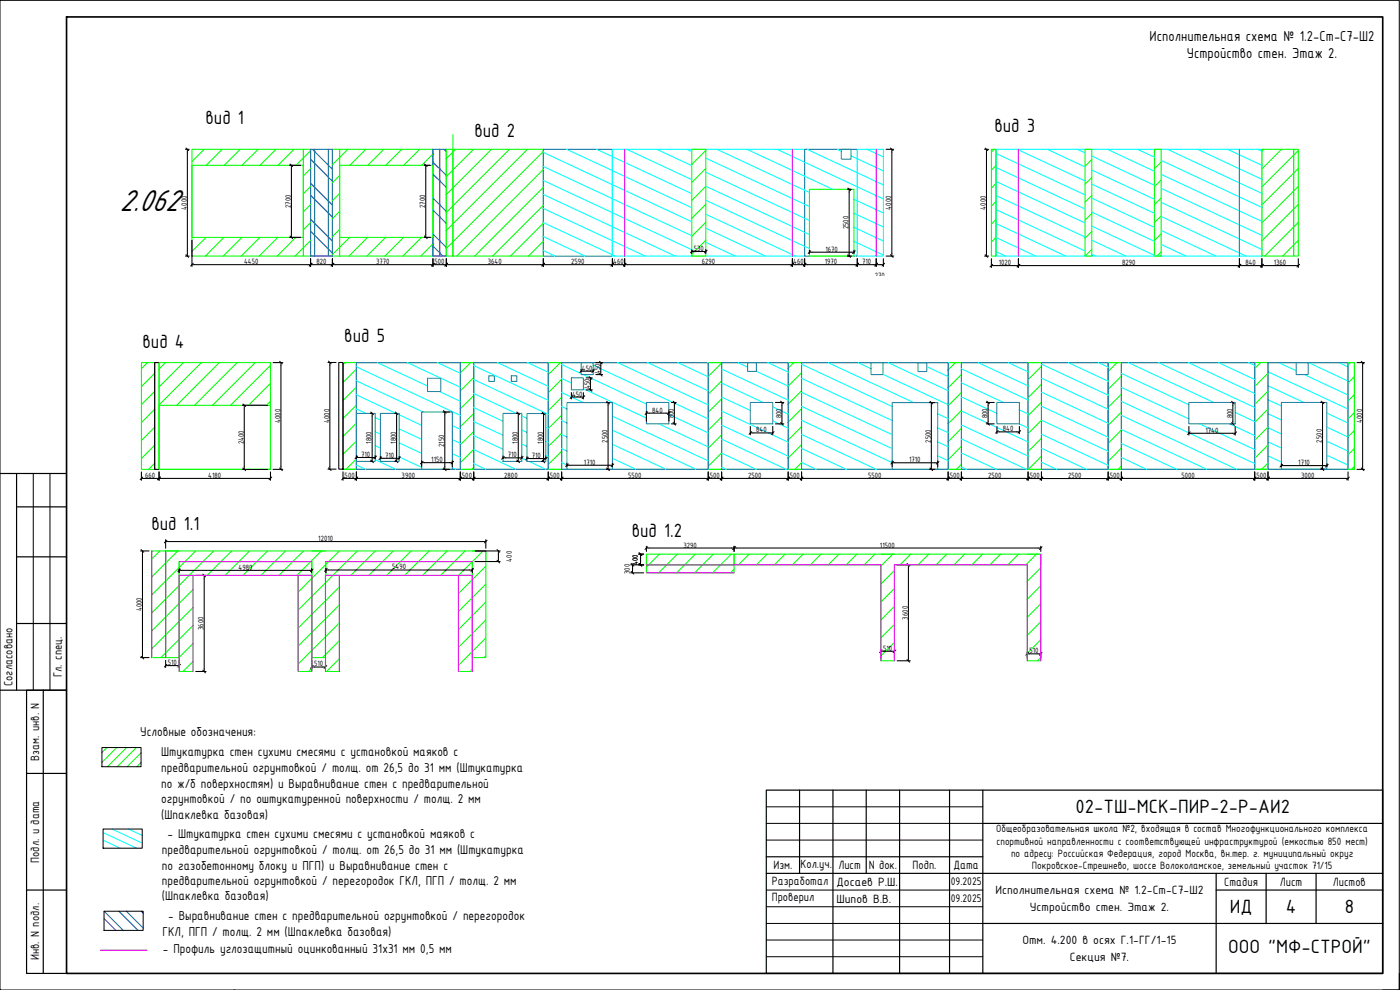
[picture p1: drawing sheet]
<svg xmlns="http://www.w3.org/2000/svg" width="420mm" height="297mm" viewBox="0 0 420 297" stroke-linecap="round" stroke-linejoin="round" font-family="sans-serif">
<!-- layer: 0 -->
<g fill="none" stroke="#0f0" stroke-width=".32">
<path d="M57.6 44.8h33.5v32h-33.5zM57.6 49.6h33.5v21.6h-33.5zM61.3 44.8l-3.7 3.7M66.7 44.8l-4.8 4.8M72.1 44.8l-4.8 4.8M77.5 44.8l-4.9 4.8M82.8 44.8l-4.8 4.8M88.2 44.8l-4.8 4.8M91.1 44.8h2.1v32h-2.1zM93.2 45.2l-4.4 4.4M93.2 50.6l-2.1 2.2M93.2 56l-2.1 2.1"/>
<path d="M99.8 44.8h2.1v32h-2.1zM101.9 44.8h28v32h-28zM101.9 49.6h28v21.6h-28zM101.9 52.7l-2.1 2.1M101.9 58.1l-2.1 2.1M104.4 44.8l-4.6 4.6M109.8 44.8l-4.8 4.8M115.2 44.8l-4.8 4.8M120.6 44.8l-4.9 4.8M125.9 44.8l-4.8 4.8M129.9 46.2l-3.4 3.4M133.9 44.8h2v32h-2z"/>
<path d="M135.9 44.8h27.2v32h-27.2zM135.9 40.4v4.4M136.7 44.8l-2.8 2.8M142.1 44.8l-8.2 8.2M147.5 44.8l-13.6 13.6M152.9 44.8l-19 19M158.3 44.8l-24.4 24.4M163.1 45.4l-29.2 29.1M163.1 50.8l-26 26M163.1 56.2l-20.6 20.6M207.6 44.8h4.2v32h-4.2zM211.8 45.2l-4.2 4.2"/>
<path d="M211.8 50.6l-4.2 4.2M211.8 55.9l-4.2 4.2M242.9 56.8h13.4v20h-13.4zM297.5 44.8h1.4v32h-1.4zM298.4 44.8l-.9 .8M298.9 49.7l-1.4 1.3M298.9 55l-1.4 1.4M325.6 44.8h2.1v32h-2.1zM327.7 47.9l-2.1 2M327.7 53.3l-2.1 1.9M327.7 58.6l-2.1 2M346.5 44.8h2v32h-2z"/>
<path d="M346.9 44.8l-.4 .4M348.5 48.6l-2 2M348.5 54l-2 2M348.5 59.4l-2 2M378.7 44.8h9.5v32h-9.5zM379.2 44.8l-.5 .5M384.6 44.8l-5.9 5.9M388.2 44.8h1.4v32h-1.4zM389.6 45.2l-10.9 10.9M389.6 50.6l-10.9 10.9M389.6 56l-10.9 10.9M61.8 71.2l-4.2 4.2"/>
<path d="M67.2 71.2l-5.6 5.6M72.6 71.2l-5.6 5.6M78 71.2l-5.6 5.6M83.4 71.2l-5.6 5.6M88.8 71.2l-5.6 5.6M93.2 61.4l-2.1 2.1M93.2 66.8l-2.1 2.1M93.2 72.2l-4.7 4.6M101.9 63.4l-2.1 2.2M101.9 68.8l-2.1 2.2M105 71.2l-5.2 5.2M110.3 71.2l-5.6 5.6"/>
<path d="M115.7 71.2l-5.6 5.6M121.1 71.2l-5.6 5.6M126.5 71.2l-5.6 5.6M129.9 73.2l-3.6 3.6M163.1 61.6l-15.3 15.2M163.1 67l-9.9 9.8M163.1 72.4l-4.5 4.4M211.8 61.3l-4.2 4.2M211.8 66.7l-4.2 4.2M211.8 72.1l-4.2 4.2M298.9 60.4l-1.4 1.4M298.9 65.8l-1.4 1.4"/>
<path d="M298.9 71.2l-1.4 1.4M298.9 76.6l-.2 .2M327.7 64l-2.1 2M327.7 69.4l-2.1 2M327.7 74.8l-2.1 2M348.5 64.8l-2 2M348.5 70.2l-2 2M348.5 75.6l-1.3 1.2M389.6 61.3l-10.9 10.9M389.6 66.7l-10 10.1M389.6 72.1l-4.6 4.7M42.4 108.8h4v32h-4z"/>
<path d="M44.2 108.8l-1.8 1.8M46.4 112l-4 4M46.4 117.4l-4 4M47.7 108.8h33.5v32h-33.5zM49.6 108.8l-1.9 1.9M55 108.8l-7.3 7.3M60.4 108.8l-12.7 12.7M65.8 108.8l-12.8 12.8M71.2 108.8l-12.8 12.8M76.6 108.8l-12.8 12.8M81.2 109.6l-12 12M81.2 115l-6.6 6.6"/>
<path d="M102.9 108.8h303.6v32h-303.6zM102.9 108.8h4.1v32h-4.1zM103.5 108.8l-.6 .6M107 110.8l-4.1 4M107 116.1l-4.1 4.1M138.1 108.8h4.1v32h-4.1zM141.3 108.8l-3.2 3.1M142.2 113.3l-4.1 4M142.2 118.7l-4.1 4M164.5 108.8h4.1v32h-4.1zM168.2 108.8l-3.7 3.6M168.6 113.8l-4.1 4"/>
<path d="M168.6 119.2l-4.1 4M212.5 108.8h4.1v32h-4.1zM216.6 108.9l-4.1 4M216.6 114.3l-4.1 4M216.6 119.7l-4.1 4M236.5 108.8h4.1v32h-4.1zM238.2 108.8l-1.7 1.7M240.6 111.9l-4.1 4M240.6 117.3l-4.1 3.9M284.6 108.8h3.9v32h-3.9zM286.7 108.8l-2.1 2.2M288.5 112.4l-3.9 3.9"/>
<path d="M288.5 117.8l-3.9 3.9M308.5 108.8h4.1v32h-4.1zM312.6 109.9l-4.1 4M312.6 115.3l-4.1 4M332.6 108.8h4v32h-4zM335.2 108.8l-2.6 2.7M336.6 112.9l-4 3.9M336.6 118.3l-4 3.9M376.6 108.8h3.9v32h-3.9zM378.3 108.8l-1.7 1.8M380.5 112l-3.9 4M380.5 117.3l-3.9 4.1"/>
<path d="M404.6 108.8h1.9v32h-1.9zM405.3 108.8l-.7 .7M406.5 113l-1.9 1.9M406.5 118.4l-1.9 1.9M46.4 122.8l-4 4M46.4 128.2l-4 4M46.4 133.6l-4 4M46.4 139l-1.8 1.8M81.2 120.4l-1.3 1.2M107 121.5l-4.1 4.1M107 126.9l-4.1 4.1M107 132.3l-4.1 4"/>
<path d="M107 137.7l-3.1 3.1M142.2 124.1l-4.1 4M142.2 129.5l-4.1 4M142.2 134.8l-4.1 4.1M168.6 124.6l-4.1 4M168.6 130l-4.1 4M168.6 135.4l-4.1 4M216.6 125.1l-4.1 4M216.6 130.5l-4.1 4M216.6 135.9l-4.1 4M240.6 122.7l-4.1 3.9M240.6 128l-4.1 4"/>
<path d="M240.6 133.4l-4.1 4M240.6 138.8l-2.1 2M288.5 123.2l-3.9 3.9M288.5 128.5l-3.9 4M288.5 133.9l-3.9 4M288.5 139.3l-1.4 1.5M312.6 120.7l-4.1 4M312.6 126.1l-4.1 4M312.6 131.5l-4.1 4M312.6 136.9l-4 3.9M336.6 123.6l-4 4M336.6 129l-4 4"/>
<path d="M336.6 134.4l-4 4M336.6 139.8l-1 1M380.5 122.7l-3.9 4.1M380.5 128.1l-3.9 4M380.5 133.5l-3.9 4M380.5 138.9l-1.8 1.9M406.5 123.8l-1.9 1.9M406.5 129.2l-1.9 1.9M406.5 134.5l-1.9 2M406.5 139.9l-.9 .9M142.2 140.2l-.6 .6M168.6 140.8h-.1"/>
</g>
<g fill="none" stroke="#00f" stroke-width=".32">
<path d="M93.2 44.8v32h1.2v-32h4.2v32h-4.2v-32zM93.2 58.6l6.6 6.6M93.2 47.8l6.6 6.6M93.2 55l6.6 6.6M93.8 44.8l6 6M98.6 44.8h1.2v32h-1.2zM129.9 44.8h2v32h-2zM129.9 52.2l4 4M129.9 59.4l4 4M129.9 48.6l4 4M131.9 44.8h2v32h-2zM133.3 44.8l.6 .6"/>
<path d="M93.2 69.4l6.6 6.6M93.2 65.8l6.6 6.6M93.2 76.6l.3 .2M129.9 73.8l3.1 3M129.9 63l4 4M129.9 70.2l4 4"/>
</g>
<path d="M163.1 44.8h20.7v32h-20.7zM241.5 44.8h15.8v32h-15.8zM252.5 44.8h2.9v2.9h-2.9zM107 108.8h31.1v32h-31.1zM142.2 108.8h22.3v32h-22.3zM168.6 108.8h43.9v32h-43.9zM216.6 108.8h19.9v32h-19.9zM240.6 108.8h44v32h-44zM288.5 108.8h20v32h-20zM312.6 108.8h20v32h-20zM336.6 108.8h40v32h-40z" fill="none" stroke="#2776bb" stroke-width=".32"/>
<g fill="none" stroke="#0ff" stroke-width=".32">
<path d="M163.1 58.3l39.5 18.5M163.1 54.2l44.5 20.7M163.1 50l44.5 20.7M163.1 45.7l44.5 20.8M170.1 44.8l37.5 17.5M179.1 44.8l28.5 13.3M183.8 44.8v32h3.7v-32h50.3v32h-50.3v-32zM188.1 44.8l19.5 9.1M197.1 44.8l10.5 4.9M206.1 44.8l1.5 .7M211.8 55.9l31.1 14.5M211.8 51.7l31.1 14.5"/>
<path d="M211.8 47.4l31.1 14.6M215.2 44.8l27.7 12.9M224.2 44.8l25.7 12M233.2 44.8l31.9 14.9M237.8 44.8h3.7v32h-3.7zM242.2 44.8l22.9 10.7M251.2 44.8l1.3 .6M255.4 46.8l9.7 4.5M256.3 59.8l8.8 4.1M257.3 44.8h5.7v32h2.1v-32h-2.1v32h-5.7zM260.2 44.8l4.9 2.3M298.9 44.8v32h6.7v-32h66.4v32h-66.4v-32z"/>
<path d="M298.9 58.7l26.7 12.4M298.9 54.4l26.7 12.5M298.9 50.2l26.7 12.5M298.9 46l26.7 12.5M305.3 44.8l20.3 9.5M314.3 44.8l11.3 5.3M323.3 44.8l2.3 1.1M327.7 59.4l18.8 8.8M327.7 55.2l18.8 8.8M327.7 51l18.8 8.8M327.7 46.8l18.8 8.8M332.4 44.8l14.1 6.6"/>
<path d="M341.4 44.8l5.1 2.4M348.5 56.5l30.2 14.1M348.5 52.3l30.2 14.1M348.5 48.1l30.2 14.1M350.4 44.8l28.3 13.2M359.4 44.8l19.3 9M368.4 44.8l10.3 4.8M372 44.8h6.7v32h-6.7zM377.4 44.8l1.3 .6M163.1 66.8l21.5 10M163.1 62.5l30.5 14.3M163.1 75.2l3.5 1.6"/>
<path d="M163.1 71l12.5 5.8M211.8 72.7l8.9 4.1M211.8 68.5l17.9 8.3M211.8 64.3l26.9 12.5M211.8 60.1l31.1 14.5M256.3 76.6l.4 .2M256.3 72.4l8.8 4.1M256.3 68.2l8.8 4.1M256.3 64l8.8 4.1M298.9 75.5l2.9 1.3M298.9 71.3l11.9 5.5M298.9 67.1l20.9 9.7"/>
<path d="M298.9 62.9l26.7 12.4M327.7 76.3l1.2 .5M327.7 72.1l10.2 4.7M327.7 67.8l18.8 8.8M327.7 63.6l18.8 8.8M348.5 73.3l7.4 3.5M348.5 69.1l16.4 7.7M348.5 64.9l25.4 11.9M348.5 60.7l30.2 14.2M107 118.5l11.8 5.5M107 114.3l20 9.3M107 110.1l31.1 14.5"/>
<path d="M113.2 108.8l15.1 7M122.3 108.8l15.8 7.4M131.3 108.8l6.8 3.2M131.9 117.5l6.2 2.9M142.2 118.1l12.7 5.9M142.2 113.9l22.3 10.4M142.2 109.7l22.3 10.4M149.3 108.8l15.2 7.1M158.3 108.8l6.2 2.9M168.6 117.8l6.4 3M168.6 113.6l2.9 1.3M168.6 109.4l5.8 2.7"/>
<path d="M175 112.4l19 8.8M175.1 116.6l18.9 8.8M178 109.6l34.5 16.1M185.4 108.8l27.1 12.7M194.4 108.8l18.1 8.5M203.4 108.8l9.1 4.3M212.4 108.8l.1 .1M216.6 119.1l8.6 4.1M216.6 114.9l12.4 5.9M216.6 110.7l19.9 9.4M221.4 108.8l3 1.4M227 111.4l9.5 4.5"/>
<path d="M230.4 108.8l6.1 2.9M240.6 117.7l27.2 12.7M240.6 113.5l27.2 12.7M240.6 109.3l27.2 12.7M248.5 108.8l25.7 12M257.5 108.8l3.9 1.8M265 112.3l19.6 9.1M266.5 108.8l18.1 8.4M278.2 110l6.4 3M288.5 119.1l10.7 4.9M288.5 114.9l12.7 5.9M107 139.5l2.7 1.3"/>
<path d="M107 122.7l2.8 1.3M112.6 137.9l6.2 2.9M112.6 133.7l1.6 .7M112.6 129.5l1.6 .7M112.6 125.3l1.6 .7M119.8 137.1l6.7 3.1M119.8 132.9l6.7 3.1M119.8 128.7l6.7 3.1M119.8 124.5l6.7 3.1M135.7 136.1l2.4 1.1M135.7 131.9l2.4 1.1M135.7 127.7l2.4 1.1"/>
<path d="M142.2 139.1l3.6 1.7M142.2 134.9l12.6 5.9M142.2 130.7l8.8 4.1M142.2 126.5l8.8 4.1M142.2 122.3l8.8 4.1M156.6 137.4l1.6 .7M156.6 133.2l1.6 .7M156.6 129l1.6 .8M156.6 124.8l1.6 .8M158.8 138.5l5 2.3M163.8 136.6l.7 .3M163.8 132.4l.7 .4"/>
<path d="M163.8 128.2l.7 .3M168.6 138.8l1.5 .8M168.6 134.6l1.5 .8M168.6 130.4l1.5 .7M168.6 126.2l1.5 .7M168.6 122l1.5 .7M183.8 137.5l7.1 3.3M183.8 133.3l16.1 7.5M183.8 129.1l25.1 11.7M183.8 124.9l28.7 13.4M197.7 127.2l14.8 6.9M200.7 124.4l11.8 5.5"/>
<path d="M216.6 136l10.3 4.8M216.6 131.8l19.4 9M216.6 127.6l19.9 9.3M216.6 123.3l19.9 9.4M231.9 126.3l4.6 2.2M231.9 122.1l4.6 2.1M240.6 138.7l4.4 2.1M240.6 134.5l13.4 6.3M240.6 130.4l22.4 10.4M240.6 126.1l27.2 12.7M240.6 121.9l27.2 12.7M281.4 136.8l3.2 1.5"/>
<path d="M281.4 132.6l3.2 1.5M281.4 128.4l3.2 1.4M281.4 124.1l3.2 1.5M288.5 135.9l10.6 4.9M288.5 131.7l19.6 9.1M288.5 127.5l20 9.3M288.5 123.3l20 9.3M305.9 127.2l2.6 1.2M305.9 123l2.6 1.2M312.6 138.7l4.5 2.1M312.6 134.5l13.5 6.3M312.6 130.3l20 9.3"/>
<path d="M312.6 126.1l20 9.3M336.6 137.3l7.5 3.5M336.6 133.1l16.6 7.7M135.7 140.3l1.1 .5M216.6 140.2l1.3 .6M288.5 140.1l1.6 .7"/>
</g>
<g fill="none" stroke="#000" stroke-width=".32">
<path d="M55.7 44.8h1.1M56.2 45.6v30.4M86.9 49.6h3.3M87.5 50.4v20M127.2 49.6h2M127.8 50.4v20M254.3 56.8h1.2M254.8 57.6v18.4M265.9 44.8h2.3M267.7 45.6v30.4M295.5 44.8h1.2M296.1 45.6v30.4"/>
<path d="M55.7 76.8h1.1M57.6 72v8M58.4 79.4h34M86.9 71.2h3.3M93.2 77.6v2.4M94 79.4h5M99.8 77.6v2.4M100.6 79.4h28.6M127.2 71.2h2M129.9 77.6v2.4M130.7 79.4h2.4M133.9 77.6v2.4"/>
<path d="M134.7 79.4h27.5M163.1 77.6v2.4M163.8 79.4h19.2M183.8 77.6v2.4M184.6 79.4h2.1M187.5 77.6v2.4M188.3 79.4h48.7M207.6 74.9v1.1M208.4 75.5h2.6M211.8 74.9v1.1M237.8 77.6v2.4M238.6 79.4h2.1"/>
<path d="M241.5 77.6v2.4M242.3 79.4h14.2M242.9 75.1v.9M243.7 75.7h11.8M254.3 76.8h1.2M256.3 75.1v.9M257.3 77.6v2.4M258.1 79.4h4M263 77.6v2.4M263.8 79.4h.5M265.1 77.6v2.3M265.9 76.8h2.3"/>
<path d="M295.5 76.8h1.2M297.5 77.6v2.7M298.3 79.7h6.6M305.6 77.6v2.7M306.5 79.7h64.7M372 77.6v2.7M372.8 79.7h5.1M378.7 77.6v2.7M379.5 79.7h9.3M389.6 77.6v2.7"/>
</g>
<!-- layer: 0 -->
<g fill="none" stroke="#000" stroke-width=".3">
<path d="M55.8 44.4l.8 .8M56.2 44.8v.8M87.1 49.2l.7 .8M87.5 49.6v.8M127.4 49.2l.8 .8M127.8 49.6v.8M254.5 56.4l.7 .8M254.8 56.8v.8M267.2 44.4l.8 .8M267.7 44.8v.8M295.7 44.4l.7 .8M296.1 44.8v.8"/>
<path d="M55.8 76.4l.8 .8M56.2 76v.8M57.6 79.4h.8M58 79l-.8 .8M87.1 70.8l.7 .8M87.5 70.4v.8M92.4 79.4h1.6M93.6 79l-.8 .8M99 79.4h1.6M100.2 79l-.8 .8M127.4 70.8l.8 .8M127.8 70.4v.8"/>
<path d="M129.2 79.4h1.5M130.4 79l-.9 .8M133.1 79.4h1.6M134.3 79l-.8 .8M162.2 79.4h1.6M163.4 79l-.8 .8M183 79.4h1.6M184.2 79l-.8 .8M186.7 79.4h1.6M187.9 79l-.8 .8M207.6 75.5h.8M208 75.1l-.8 .7"/>
<path d="M211 75.5h.8M212.2 75.1l-.8 .7M237 79.4h1.6M238.2 79l-.8 .8M240.7 79.4h1.6M241.9 79l-.8 .8M242.9 75.7h.8M243.3 75.2l-.8 .9M254.5 76.4l.7 .8M254.8 76v.8M255.5 75.7h.8M256.5 79.4h1.6"/>
<path d="M256.7 75.2l-.8 .9M257.7 79l-.8 .8M262.1 79.4h1.7M263.3 79l-.7 .8M264.3 79.4h.8M265.5 79l-.8 .8M267.2 76.4l.8 .8M267.7 76v.8M295.7 76.4l.7 .8M296.1 76v.8M297.5 79.7h.8M297.9 79.3l-.8 .8"/>
<path d="M304.9 79.7h1.6M306.1 79.3l-.8 .8M371.2 79.7h1.6M372.4 79.3l-.8 .8M377.9 79.7h1.6M379.1 79.3l-.8 .8M388.8 79.7h.8M390 79.3l-.8 .8"/>
</g>
<path d="M187.5 44.8v32M237.8 44.8v32M263 44.8v32M305.6 44.8v32M372 44.8v32" fill="none" stroke="#f0f" stroke-width=".32"/>
<!-- layer: 0 -->
<path d="M46.4 108.8h1.3v32h-1.3z" fill="none" stroke="#000" stroke-width=".32"/>
<circle cx="284.6" cy="108.8" r=".16" fill="#0ff"/>
<g fill="none" stroke="#0ff" stroke-width=".32">
<path d="M288.5 110.7l20 9.3M293.5 108.8l15 7M302.6 108.8l5.9 2.8M312.6 117.7l20 9.3M312.6 113.5l20 9.3M312.6 109.3l20 9.3M320.6 108.8l12 5.6M329.6 108.8l3 1.4M336.6 116.2l20.2 9.5M336.6 112l20.2 9.5M338.6 108.8l25.7 12M347.7 108.8l28.9 13.5"/>
<path d="M356.7 108.8l19.9 9.3M365.7 108.8l10.9 5.1M374.7 108.8l1.9 .9M380.5 119.9l4.1 1.9M380.5 115.7l10.8 5.1M380.5 111.5l24.1 11.2M383.7 108.8l5.3 2.4M391.4 112.4l13.2 6.1M392.7 108.8l11.9 5.5M401.7 108.8l2.9 1.3M312.6 121.9l20 9.3M336.6 128.9l25.6 11.9"/>
<path d="M336.6 124.6l34.6 16.2M336.6 120.4l40 18.7M360 127.2l16.6 7.7M369 127.2l7.6 3.5M370.7 123.8l5.9 2.7M380.5 136.8l4.1 1.8M380.5 132.6l4.1 1.8M380.5 128.3l4.1 1.9M380.5 124.1l4.1 1.9M398.2 136.6l6.4 3M398.2 132.4l6.4 3M398.2 128.2l6.4 2.9"/>
<path d="M398.2 124l6.4 2.9M398.2 140.8h.1"/>
</g>
<g fill="none" stroke="#2776bb" stroke-width=".32">
<path d="M128.3 113.5h4v4h-4zM146.7 112.8h1.7v1.6h-1.7zM153.5 112.8h1.6v1.6h-1.6zM171.5 113.4h3.6v3.6h-3.6zM174.4 108.8h3.6v3.6h-3.6zM224.4 108.8h2.6v2.6h-2.6zM261.4 108.8h3.6v3.6h-3.6zM275.5 108.8h2.7v2.7h-2.7zM380.5 108.8h24.1v32h-24.1zM389 108.8h3.6v3.6h-3.6zM107 124h5.6v14.4h-5.6zM114.2 124h5.6v14.4h-5.6z"/>
<path d="M126.5 123.6h9.2v17.2h-9.2zM151 124h5.6v14.4h-5.6zM158.2 124.1h5.6v14.4h-5.6zM170.1 120.8h13.7v20h-13.7zM194 120.8h6.7v6.4h-6.7zM225.2 120.8h6.7v6.4h-6.7zM267.8 120.8h13.6v20h-13.6zM299.2 120.8h6.7v6.4h-6.7zM356.8 120.8h13.9v6.4h-13.9zM384.6 120.8h13.6v20h-13.6z"/>
</g>
<g fill="none" stroke="#0f0" stroke-width=".32">
<path d="M47.7 121.6h33.5v19.2h-33.5zM45.5 165.3h4.2v32h-4.2zM48 165.3l-2.5 2.4M49.7 168.5v-3.2h96.1v3.2M53.3 165.3l-7.8 7.8M53.8 165.3h-4.1v32h4.1v-28.8h39.8v4.1h-39.8v-4.1h39.8v28.8h4.1v-28.8h44M53.8 172.6h4.1v28.9h-4.1zM57.9 176.9l-12.4 12.4M58.7 165.3l-13.2 13.2M64.1 165.3l-18.6 18.6M69.5 165.3l-7.3 7.3M74.9 165.3l-7.3 7.3"/>
<path d="M80.3 165.3l-7.4 7.3M85.7 165.3l-7.4 7.3M89.5 172.6h4.1v28.9h-4.1zM91.1 165.3l-7.4 7.3M93.6 165.3h4.1M96.4 165.3l-7.3 7.3M97.7 172.6h4.1v28.9h-4.1zM97.7 169.5l-8.2 8.2M97.8 168.5h43.9v4.1h-43.9zM101.8 165.3l-4 4M101.8 176.1l-12.3 12.4M107.2 165.3l-17.7 17.8"/>
<path d="M112.6 165.3l-7.3 7.3M118 165.3l-7.3 7.3M123.4 165.3l-7.4 7.3M128.8 165.3l-7.4 7.3M134.2 165.3l-7.4 7.3M137.6 172.6h4.1v28.9h-4.1zM139.6 165.3l-7.4 7.3M141.7 165.3h4.1v32h-4.1v-28.8M145 165.3l-7.4 7.4M145.8 169.9l-8.2 8.2M145.8 175.3l-8.2 8.2M194 166.3h26.3v3.2h-26.3z"/>
<path d="M194 169.5h26.3v2.4h-26.3zM197.9 166.3l-3.9 3.9M203.3 166.3l-5.6 5.6M208.7 166.3l-5.6 5.6M214.1 166.3l-5.6 5.6M219.5 166.3l-5.6 5.6M220.3 170.8l-1 1.1M224.8 166.3l-3.1 3.2M230.2 166.3l-3.2 3.2M235.6 166.3l-3.2 3.2M241 166.3l-3.2 3.2M246.4 166.3l-3.2 3.2"/>
<path d="M251.8 166.3l-3.2 3.2M257.2 166.3l-3.2 3.2M262.6 166.3l-3.2 3.2M264.4 166.3h4M267.9 166.3l-3.5 3.5M268.4 171.2l-4 4M268.4 176.6l-4 4M273.3 166.3l-3.2 3.2M278.7 166.3l-3.2 3.2M284.1 166.3l-3.2 3.2M289.5 166.3l-3.2 3.2M294.9 166.3l-3.2 3.2"/>
<path d="M300.3 166.3l-3.2 3.2M305.7 166.3l-3.2 3.2M308.3 166.3h4v32h-4v-28.8h-39.9v28.8h-4v-28.8h-44.1v-3.2h92v3.2M311 166.3l-3.1 3.2M312.3 170.4l-4 4M312.3 175.8l-4 4M57.9 182.3l-12.4 12.4M57.9 187.7l-9.6 9.6M57.9 193.1l-4.2 4.2M57.9 198.5l-3 3M101.8 181.5l-12.3 12.4M101.8 186.9l-12.3 12.4"/>
<path d="M101.8 192.3l-5 5M101.8 197.7l-3.8 3.8M145.8 180.6l-8.2 8.3M145.8 186l-8.2 8.2M145.8 191.4l-8.2 8.2M145.8 196.8l-.5 .5M268.4 181.9l-4 4.1M268.4 187.3l-4 4.1M268.4 192.7l-4 4.1M268.4 198.1l-.1 .2M312.3 181.2l-4 4M312.3 186.5l-4 4.1"/>
<path d="M312.3 191.9l-4 4.1M312.3 197.3l-.9 1M93.6 200.5l-1 1M141.7 200.9l-.6 .6"/>
</g>
<path d="M101.7 108.8h1.2v32h-1.2z" fill="none" stroke="#000" stroke-width=".32"/>
<g fill="none" stroke="#000" stroke-width=".32">
<path d="M82 108.8h2.9M84.3 109.6v30.4M98.4 108.8h2.5M99 109.5v30.5M171.5 117.8v1.9M172.3 119.1h2M174.4 110.8v.8M175.1 117.8v1.9M175.2 111.4h2M175.9 113.4h1.9M175.9 117h1.9M177.2 114.2v2"/>
<path d="M178 110.8v.8M178.8 108.8h2.1M178.8 112.4h2.1M180.3 109.6v2M407.2 108.8h2.3M408.9 109.6v30.4M72.8 121.6h7.6M73.3 122.4v17.6M107 136.7v.9M107.7 137.3h4.1M111.1 124h.7M111.1 138.4h.7"/>
<path d="M111.7 124.8v12.8M112.6 136.7v.9M114.2 136.9v.7M114.9 137.5h4.1M118.5 124h.5M118.5 138.4h.5M119 124.8v12.8M119.8 136.9v.7M126.5 138.3v1.7M127.4 138.8h7.5M132.9 123.6h2M133.5 124.4v15.6"/>
<path d="M135.7 138.3v1.7M151 136.8v.8M151.8 137.4h4M155 124h.8M155 138.4h.8M155.5 124.8v12.8M156.6 136.8v.8M158.2 137v.7M159 137.6h4M162.6 124.1h.4M162.6 138.5h.4M163.1 124.9v12.8"/>
<path d="M163.8 137v.7M170.1 139v1M171 139.6h12M181.9 120.8h1.1M182.5 121.6v18.4M183.8 139v1M194 123.4v3M194.8 124h5.1M200.7 123.4v3M201.5 120.8h1.5M201.5 127.2h1.5M202.4 121.6v4.8"/>
<path d="M225.2 128v2.5M226 129.9h5.1M231.9 128v2.5M232.7 120.8h2.5M232.7 127.2h2.5M234.7 121.6v4.8M267.8 138.3v1.7M268.6 138.9h12M278.9 120.8h1.7M279.5 121.6v18.4M281.4 138.3v1.7M296 120.8h2.4"/>
<path d="M296 127.2h2.4M296.5 121.6v4.8M299.2 128v2.1M300 129.6h5.1M305.9 128v2.1M356.8 128v2.6M357.6 130h12.3M369.4 120.8h.1M369.4 127.2h.1M370 121.6v4.8M370.7 128v2.6M384.6 139.1v.9"/>
<path d="M385.3 139.7h12.1M396.3 120.8h1.1M396.9 121.6v18.4M398.2 139.1v.9M42.4 141.6v2.5M43.3 143.5h3.6M47.7 141.6v2.5M48.5 143.5h31.9M72.8 140.8h7.6M81.2 141.6v2.5M82 140.8h2.9M98.4 140.8h2.5"/>
<path d="M102.9 141.6v2.5M103.8 143.5h2.4M107 141.6v2.5M107.7 143.5h29.6M132.9 140.8h2M138.1 141.6v2.5M139 143.5h2.4M142.2 141.6v2.5M142.9 143.5h20.9M164.5 141.6v2.5M165.3 143.5h2.4M168.6 141.6v2.5"/>
<path d="M169.4 143.5h42.3M181.9 140.8h1.1M212.5 141.6v2.5M213.4 143.5h2.4M216.6 141.6v2.5M217.3 143.5h18.5M236.5 141.6v2.5M237.3 143.5h2.4M240.6 141.6v2.5M241.4 143.5h42.3M278.9 140.8h1.7M284.6 141.6v2.5"/>
<path d="M285.4 143.5h2.4M288.5 141.6v2.5M289.3 143.5h18.5M308.5 141.6v2.5M309.4 143.6h2.3M312.6 141.6v2.5M313.3 143.6h18.5M332.6 141.6v2.5M333.3 143.5h2.4M336.6 141.6v2.5M337.4 143.5h38.3M376.6 141.6v2.5"/>
<path d="M377.4 143.5h2.4M380.5 141.6v2.5M381.4 143.5h22.4M396.3 140.8h1.1M404.6 141.6v2.5M407.2 140.8h2.3M42.2 165.3h2.5M42.8 166.1v30.4M49.7 161.9v2.6M50.5 162.5h94.5M53.8 170.6v1.3M54.6 171.1h38.2"/>
<path d="M58.7 172.6h3.1M61.3 173.5v27.2M93.6 170.6v1.3M97.8 170.5v1.4M98.6 171h42.3M141.7 170.5v1.4M142.5 165.3h7.6M142.5 168.5h7.6M145.8 161.9v2.6M149.6 166.1v1.6M189.3 169.5h3.9M189.3 171.9h3.9"/>
<path d="M189.8 170.3v.8M191.7 166.3h1.5M192.2 167.1v1.6M194 163.9v1.6M194.8 164.4h24.7M220.3 163.9v1.6M221.1 164.4h90.4M269.2 169.5h4M272.6 170.3v27.2M312.3 163.9v1.6M42.2 197.3h2.5M49.7 198.1v2.2"/>
<path d="M50.5 199.7h2.5M53.8 198.1v2.2M93.6 198.1v2.6M97.7 198.1v2.6M264.4 194.8v2.7M265.2 195.4h2.5M268.4 194.8v2.7M269.2 198.3h4M308.3 195.7v1.8M309.1 196.2h2.4M312.3 195.7v1.8M58.7 201.5h3.1"/>
<path d="M94.4 200.1h2.5"/>
</g>
<!-- layer: 0 -->
<g fill="none" stroke="#000" stroke-width=".3">
<path d="M0 .1h419.9v296.9h-419.9zM83.9 108.4l.8 .8M84.3 108.8v.8M98.6 108.3l.8 .8M99 108.8v.7M171.5 119.1h.8M171.9 118.7l-.8 .9M174.3 119.1h.8M174.4 111.4h.8M174.8 110.9l-.8 .9M175.5 118.7l-.8 .9M176.8 113l.8 .8"/>
<path d="M176.8 116.6l.8 .8M177.2 113.4v.8M177.2 116.2v.8M177.2 111.4h.8M178.4 110.9l-.8 .9M179.9 108.4l.8 .8M179.9 112l.8 .8M180.3 108.8v.8M180.3 111.6v.8M408.5 108.4l.8 .8M408.9 108.8v.8M72.9 121.2l.8 .8"/>
<path d="M73.3 121.6v.8M99 140v.8M107 137.3h.7M107.4 136.8l-.9 .9M111.3 123.6l.8 .8M111.3 138l.8 .8M111.7 124v.8M111.7 137.6v.8M111.8 137.3h.8M113 136.8l-.8 .9M114.2 137.5h.7M114.5 137.1l-.8 .8"/>
<path d="M118.6 123.6l.8 .8M118.6 138l.8 .8M119 137.5h.8M119 124v.8M119 137.6v.8M120.2 137.1l-.8 .8M126.5 138.8h.9M127 138.4l-.8 .8M133.1 123.2l.8 .8M133.5 123.6v.8M134.9 138.8h.8M136.1 138.4l-.7 .8"/>
<path d="M151 137.4h.8M151.3 137l-.7 .8M155.1 123.6l.8 .8M155.1 138l.8 .8M155.5 124v.8M155.5 137.6v.8M155.8 137.4h.8M157 137l-.8 .8M158.2 137.6h.8M158.5 137.2l-.7 .8M162.7 123.7l.8 .8M162.7 138.1l.8 .8"/>
<path d="M163 137.6h.8M163.1 124.1v.8M163.1 137.7v.8M164.2 137.2l-.8 .8M170.1 139.6h.9M170.6 139.2l-.8 .8M182.1 120.4l.8 .8M182.5 120.8v.8M183 139.6h.8M184.2 139.2l-.8 .8M194 124h.8M194.4 123.5l-.8 .9"/>
<path d="M199.9 124h.8M201.1 123.5l-.8 .9M202 126.8l.8 .8M202 120.4l.8 .7M202.4 120.8v.8M202.4 126.4v.8M225.2 129.9h.8M225.6 129.5l-.8 .8M231.1 129.9h.8M232.3 129.5l-.8 .8M234.3 126.8l.8 .8M234.3 120.4l.8 .7"/>
<path d="M234.7 120.8v.8M234.7 126.4v.8M267.8 138.9h.8M268.1 138.5l-.7 .7M279.1 120.4l.8 .8M279.5 120.8v.8M280.6 138.9h.8M281.8 138.5l-.8 .7M296.1 120.4l.8 .7M296.1 126.8l.8 .8M296.5 120.8v.8M296.5 126.4v.8"/>
<path d="M299.2 129.6h.8M299.6 129.2l-.8 .8M305.1 129.6h.8M306.3 129.2l-.8 .8M356.8 130h.8M357.2 129.6l-.8 .8M369.6 126.8l.8 .8M369.6 120.4l.8 .8M369.9 130h.8M370 120.8v.8M370 126.4v.8M371.1 129.6l-.8 .8"/>
<path d="M384.6 139.7h.7M385 139.3l-.9 .8M396.5 120.4l.8 .7M396.9 120.8v.8M396.9 140v.8M397.4 139.7h.8M398.6 139.3l-.8 .8M10 142.1v65M15 142.1v65M42.4 143.5h.9M42.8 143.2l-.7 .7M46.9 143.5h1.6"/>
<path d="M48.1 143.2l-.8 .7M72.9 140.4l.8 .8M73.3 140v.8M80.4 143.5h.8M81.6 143.1l-.8 .8M83.9 140.4l.8 .8M84.3 140v.8M98.6 140.4l.8 .8M102.9 143.5h.9M103.4 143.2l-.8 .8M106.2 143.5h1.5M107.4 143.2l-.9 .8"/>
<path d="M133.1 140.4l.8 .8M133.5 140v.8M137.3 143.5h1.7M138.5 143.2l-.7 .8M141.4 143.5h1.5M142.6 143.2l-.9 .8M163.8 143.5h1.5M165 143.2l-.9 .8M167.7 143.5h1.7M168.9 143.2l-.7 .8M182.1 140.4l.8 .8M182.5 140v.8"/>
<path d="M211.7 143.5h1.7M212.9 143.2l-.7 .8M215.8 143.5h1.5M217 143.2l-.9 .8M235.8 143.5h1.5M237 143.2l-.9 .8M239.7 143.5h1.7M240.9 143.2l-.7 .8M279.1 140.4l.8 .8M279.5 140v.8M283.7 143.5h1.7M284.9 143.2l-.7 .8"/>
<path d="M287.8 143.5h1.5M289 143.2l-.9 .8M307.8 143.5h.7M308.5 143.6h.9M309 143.2l-.8 .8M311.7 143.6h1.6M312.9 143.2l-.8 .8M331.8 143.6h.8M332.6 143.5h.7M333 143.2l-.9 .8M335.7 143.5h1.7M336.9 143.2l-.7 .8"/>
<path d="M375.7 143.5h1.7M376.9 143.2l-.7 .8M379.8 143.5h1.6M381 143.2l-.8 .8M396.5 140.4l.8 .8M403.8 143.5h.8M405 143.2l-.9 .8M408.5 140.4l.8 .8M408.9 140v.8M42.3 164.9l.8 .8M42.8 165.3v.8M49.7 162.5h.8"/>
<path d="M50.1 162.1l-.8 .8M53.8 171.1h.8M54.2 170.7l-.8 .8M60.9 172.3l.8 .8M61.3 172.6v.9M92.8 171.1h.8M94 170.7l-.8 .8M97.8 171h.8M98.2 170.6l-.8 .8M140.9 171h.8M142.1 170.6l-.8 .8M145 162.5h.8"/>
<path d="M146.2 162.1l-.8 .8M149.2 168.1l.8 .8M149.2 164.9l.8 .8M149.6 165.3v.8M149.6 167.7v.8M189.4 171.4l.8 .9M189.4 169.1l.8 .8M189.8 169.5v.8M189.8 171.1v.8M191.8 165.9l.8 .8M191.8 169.1l.8 .8M192.2 166.3v.8"/>
<path d="M192.2 168.7v.8M194 164.4h.8M194.4 164l-.8 .9M219.5 164.4h1.6M220.7 164l-.8 .9M272.2 169.1l.8 .8M272.6 169.5v.8M311.5 164.4h.8M312.7 164l-.8 .9M42.3 196.9l.8 .8M42.8 196.5v.8M49.7 199.7h.8"/>
<path d="M50.1 199.3l-.8 .8M53 199.7h.8M54.2 199.3l-.8 .8M94 199.7l-.8 .8M98.1 199.7l-.8 .8M264.4 195.4h.8M264.8 195l-.8 .8M267.7 195.4h.7M268.9 195l-.9 .8M272.2 197.9l.8 .8M272.6 197.5v.8M308.3 196.2h.8"/>
<path d="M308.7 195.8l-.8 .8M311.5 196.2h.8M312.7 195.8l-.8 .8M60.9 201.1l.8 .8M61.3 200.7v.8M93.6 200.1h.8M96.9 200.1h.8M230 242.1h65M230 247.1h65M230 252.1h65M230 267.1h65M230 272.1h65"/>
<path d="M230 277.1h65M230 282h65M230 287.1h65M419.9 292.1v4.9h-4.9"/>
</g>
<g fill="none" stroke="#f0f" stroke-width=".32">
<path d="M45.5 165.3v32M49.7 165.3v32M53.8 168.5h39.8M57.9 172.6v28.9M89.5 172.6v28.9M97.7 168.5h44M97.7 172.6v28.9M97.8 172.6h43.9v28.9M101.8 172.6v28.9M137.6 172.6v28.9M194 169.5h70.4v28.8M194 171.9h26.3"/>
<path d="M312.3 166.3v32M268.4 198.3v-28.8h39.9v28.8M53.8 201.5v-28.9h39.8v28.9"/>
</g>
<!-- layer: 0 -->
<path d="M20 5.1h395v287h-395z" fill="none" stroke="#000" stroke-width=".49"/>
<g fill="none" stroke="#000" stroke-width=".35">
<path d="M0 142.1h20M5 152.1h15M5 142.1v65M5 167.1h15M5 187.1h15M0 207.1h20h-12v85h12M13 207.1v85M8 232.1h12M230 237.1h185v55h-185zM240 237.1v24.9M250 237.1v55M260 237.1v24.9"/>
<path d="M270 237.1v55M285 237.1v55M295 237.1v55M230 257.1h65M295 247.1h120M8 267.1h12M230 262h185M295 277.1h120M365 262v30.1M365 267.1h50M380 262v15.1M395 262v15.1"/>
</g>
<circle cx="70.2" cy="297" r=".16" fill="#000"/>
<path d="M32.1 224.3l-1.5 1.5M35 224.3l-4.4 4.5M38 224.3l-5.8 5.7M40.9 224.3l-5.7 5.7M42.3 225.8l-4.2 4.2M42.3 228.8l-1.2 1.2" fill="none" stroke="#0f0" stroke-width=".3"/>
<path d="M30.6 224.3h11.7v5.7h-11.7zM30.9 248.7h11.8v5.8h-11.8zM31.2 273.4h11.8v5.8h-11.8z" fill="none" stroke="#000" stroke-width=".3"/>
<path d="M30.2 285.1h14" fill="none" stroke="#f0f" stroke-width=".32"/>
<!-- layer: 0 -->
<path d="M30.9 254.4l.3 .1M30.9 252.1l5.2 2.4M30.9 249.8l10.1 4.7M33.6 248.7l9.1 4.3M38.5 248.7l4.2 2" fill="none" stroke="#0ff" stroke-width=".3"/>
<path d="M31.2 275.6l3.6 3.6M31.3 273.4l5.7 5.8M35.7 273.4l5.8 5.8M37.9 273.4l5.1 5M42.4 273.4l.6 .6" fill="none" stroke="#00f" stroke-width=".3"/>
<text font-size="9.9" x="35.9" y="63.3">2.062</text>
<g font-size="6.2">
<text x="61.7" y="37.1">вид 1</text>
<text x="142.4" y="41.1">вид 2</text>
<text x="298.4" y="39.7">вид 3</text>
<text x="42.8" y="104.5">вид 4</text>
<text x="103.3" y="102.7">вид 5</text>
<text x="45.5" y="159">вид 1.1</text>
<text x="189.6" y="161.1">вид 1.2</text>
<text x="322.8" y="244.1">02-ТШ-МСК-ПИР-2-Р-АИ2</text>
<text x="369.1" y="274.1">ИД</text>
<text x="385.9" y="274.1">4</text>
<text x="403.6" y="274.1">8</text>
<text x="368.6" y="286">ООО &quot;МФ-СТРОЙ&quot;</text>
</g>
<g font-size="4.7">
<text x="345" y="12.3">Исполнительная схема № 1.2-Ст-С7-Ш2</text>
<text x="356.2" y="17.3">Устройство стен. Этаж 2.</text>
</g>
<g font-size="4.2">
<text x="42.1" y="220.9">Условные обозначения:</text>
<text x="48.4" y="227">Штукатурка стен сухими смесями с установкой маяков с</text>
<text x="48.4" y="231.7">предварительной огрунтовкой / толщ. от 26,5 до 31 мм (Штукатурка</text>
<text x="48.4" y="236.5">по ж/б поверхностям) и Выравнивание стен с предварительной</text>
<text x="48.4" y="240.9">огрунтовкой / по оштукатуренной поверхности / толщ. 2 мм</text>
<text x="48.4" y="245.7">(Шпаклевка базовая)</text>
<text x="50.3" y="251.4">- Штукатурка стен сухими смесями с установкой маяков с</text>
<text x="48.6" y="256.2">предварительной огрунтовкой / толщ. от 26,5 до 31 мм (Штукатурка</text>
<text x="48.6" y="260.9">по газобетонному блоку и ПГП) и Выравнивание стен с</text>
<text x="48.6" y="265.4">предварительной огрунтовкой / перегородок ГКЛ, ПГП / толщ. 2 мм</text>
<text x="48.6" y="270.1">(Шпаклевка базовая)</text>
<text x="48.8" y="280.8">ГКЛ, ПГП / толщ. 2 мм (Шпаклевка базовая)</text>
<text x="50.5" y="276.1">- Выравнивание стен с предварительной огрунтовкой / перегородок</text>
<text x="48.9" y="285.9">- Профиль углозащитный оцинкованный 31х31 мм 0,5 мм</text>
</g>
<g font-size="3.9">
<text x="18.6" y="203.1" transform="rotate(-90 18.6 203.1)">Гл. спец.</text>
<text x="3.7" y="205.8" transform="rotate(-90 3.7 205.8)">Согласовано</text>
<text x="11.7" y="228.3" transform="rotate(-90 11.7 228.3)">Взам. инв. N</text>
<text x="11.7" y="258.9" transform="rotate(-90 11.7 258.9)">Подл. и дата</text>
<text x="232.1" y="260.8">Изм.</text>
<text x="240.2" y="260.4">Кол.уч.</text>
<text x="251.6" y="260.8">Лист</text>
<text x="260.7" y="260.8">N док.</text>
<text x="273.9" y="260.8">Подп.</text>
<text x="286.1" y="260.6">Дата</text>
<text x="231.6" y="265.4">Разработал</text>
<text x="251" y="265.8">Досаев Р.Ш.</text>
<text x="298.7" y="268.3">Исполнительная схема № 1.2-Ст-С7-Ш2</text>
<text x="367.4" y="265.8">Стадия</text>
<text x="384.1" y="265.8">Лист</text>
<text x="400" y="265.8">Листов</text>
<text x="231.6" y="270.4">Проверил</text>
<text x="251" y="270.8">Шипов В.В.</text>
<text x="309.1" y="273.3">Устройство стен. Этаж 2.</text>
<text x="306.8" y="283.3">Отм. 4.200 в осях Г.1-ГГ/1-15</text>
<text x="11.7" y="288.1" transform="rotate(-90 11.7 288.1)">Инв. N подл.</text>
<text x="321.1" y="288.3">Секция №7.</text>
</g>
<g font-size="3.6">
<text x="285.3" y="265.7">09.2025</text>
<text x="285.3" y="270.7">09.2025</text>
</g>
<g font-size="3.4">
<text x="299" y="249.7">Общеобразовательная школа №2, входящая в состав Многофункционального комплекса</text>
<text x="299" y="253.5">спортивной направленности с соответствующей инфраструктурой (емкостью 850 мест)</text>
<text x="303.4" y="257.2">по адресу: Российская Федерация, город Москва, вн.тер. г. муниципальный округ</text>
<text x="309.7" y="260.9">Покровское-Стрешнево, шоссе Волоколамское, земельный участок 71/15</text>
</g>
<g font-size="2.5">
<text x="56.1" y="62.9" transform="rotate(-90 56.1 62.9)">4000</text>
<text x="87.3" y="62.4" transform="rotate(-90 87.3 62.4)">2700</text>
<text x="127.6" y="62.4" transform="rotate(-90 127.6 62.4)">2700</text>
<text x="267.5" y="62.9" transform="rotate(-90 267.5 62.9)">4000</text>
<text x="295.9" y="62.9" transform="rotate(-90 295.9 62.9)">4000</text>
<text x="254.7" y="68.8" transform="rotate(-90 254.7 68.8)">2500</text>
<text x="208.2" y="75.3">530</text>
<text x="247.7" y="75.5">1670</text>
<text x="73.2" y="79.2">4450</text>
<text x="95" y="79.2">820</text>
<text x="112.9" y="79.2">3770</text>
<text x="130.4" y="79.2">500</text>
<text x="146.4" y="79.2">3640</text>
<text x="171.4" y="79.2">2590</text>
<text x="184" y="79.2">460</text>
<text x="210.6" y="79.2">6290</text>
<text x="238.1" y="79.2">460</text>
<text x="247.5" y="79.2">1970</text>
<text x="258.8" y="79.2">710</text>
<text x="262.5" y="83.4">270</text>
<text x="299.7" y="79.5">1020</text>
<text x="336.8" y="79.5">8290</text>
<text x="373.8" y="79.5">840</text>
<text x="382.3" y="79.5">1360</text>
<text x="174.6" y="111.2">450</text>
<text x="180.2" y="112.2" transform="rotate(-90 180.2 112.2)">450</text>
<text x="171.7" y="119">450</text>
<text x="177.1" y="116.8" transform="rotate(-90 177.1 116.8)">450</text>
<text x="195.8" y="123.8">840</text>
<text x="202.2" y="125.5" transform="rotate(-90 202.2 125.5)">800</text>
<text x="234.5" y="125.5" transform="rotate(-90 234.5 125.5)">800</text>
<text x="296.4" y="125.5" transform="rotate(-90 296.4 125.5)">800</text>
<text x="369.9" y="125.5" transform="rotate(-90 369.9 125.5)">800</text>
<text x="84.2" y="126.9" transform="rotate(-90 84.2 126.9)">4000</text>
<text x="98.8" y="126.9" transform="rotate(-90 98.8 126.9)">4000</text>
<text x="227" y="129.8">840</text>
<text x="301" y="129.4">840</text>
<text x="361.8" y="129.8">1740</text>
<text x="408.8" y="126.9" transform="rotate(-90 408.8 126.9)">4000</text>
<text x="73.2" y="133.3" transform="rotate(-90 73.2 133.3)">2400</text>
<text x="108.4" y="137.1">710</text>
<text x="111.5" y="133.1" transform="rotate(-90 111.5 133.1)">1800</text>
<text x="115.6" y="137.3">710</text>
<text x="118.9" y="133.1" transform="rotate(-90 118.9 133.1)">1800</text>
<text x="133.3" y="134.1" transform="rotate(-90 133.3 134.1)">2150</text>
<text x="152.4" y="137.2">710</text>
<text x="155.4" y="133.1" transform="rotate(-90 155.4 133.1)">1800</text>
<text x="159.6" y="137.4">710</text>
<text x="163" y="133.1" transform="rotate(-90 163 133.1)">1800</text>
<text x="182.3" y="132.8" transform="rotate(-90 182.3 132.8)">2500</text>
<text x="279.4" y="132.8" transform="rotate(-90 279.4 132.8)">2500</text>
<text x="396.7" y="132.8" transform="rotate(-90 396.7 132.8)">2500</text>
<text x="43.6" y="143.4">660</text>
<text x="62.5" y="143.4">4180</text>
<text x="103.4" y="143.4">500</text>
<text x="120.5" y="143.4">3900</text>
<text x="129.4" y="138.6">1150</text>
<text x="138.6" y="143.4">500</text>
<text x="151.3" y="143.4">2800</text>
<text x="165" y="143.4">500</text>
<text x="175.3" y="139.5">1710</text>
<text x="188.5" y="143.4">5500</text>
<text x="213" y="143.4">500</text>
<text x="224.5" y="143.4">2500</text>
<text x="237" y="143.4">500</text>
<text x="260.5" y="143.4">5500</text>
<text x="272.8" y="138.7">1710</text>
<text x="285" y="143.4">500</text>
<text x="296.5" y="143.4">2500</text>
<text x="309" y="143.4">500</text>
<text x="320.5" y="143.4">2500</text>
<text x="333.1" y="143.4">500</text>
<text x="354.5" y="143.4">5000</text>
<text x="377" y="143.4">500</text>
<text x="389.6" y="139.6">1710</text>
<text x="390.5" y="143.4">3000</text>
<text x="95.5" y="162.3">12010</text>
<text x="205.1" y="164.3">3290</text>
<text x="264.1" y="164.3">11500</text>
<text x="71.6" y="171">4980</text>
<text x="117.7" y="170.9">5490</text>
<text x="153.6" y="168.5" transform="rotate(-90 153.6 168.5)">400</text>
<text x="189" y="172.2" transform="rotate(-90 189 172.2)">300</text>
<text x="191.4" y="169.4" transform="rotate(-90 191.4 169.4)">400</text>
<text x="42.6" y="183.4" transform="rotate(-90 42.6 183.4)">4000</text>
<text x="272.5" y="185.9" transform="rotate(-90 272.5 185.9)">3600</text>
<text x="61.1" y="189.1" transform="rotate(-90 61.1 189.1)">3600</text>
<text x="265" y="195.2">510</text>
<text x="308.9" y="196">510</text>
<text x="50.4" y="199.6">510</text>
<text x="94.3" y="200">510</text>
</g>
</svg>
